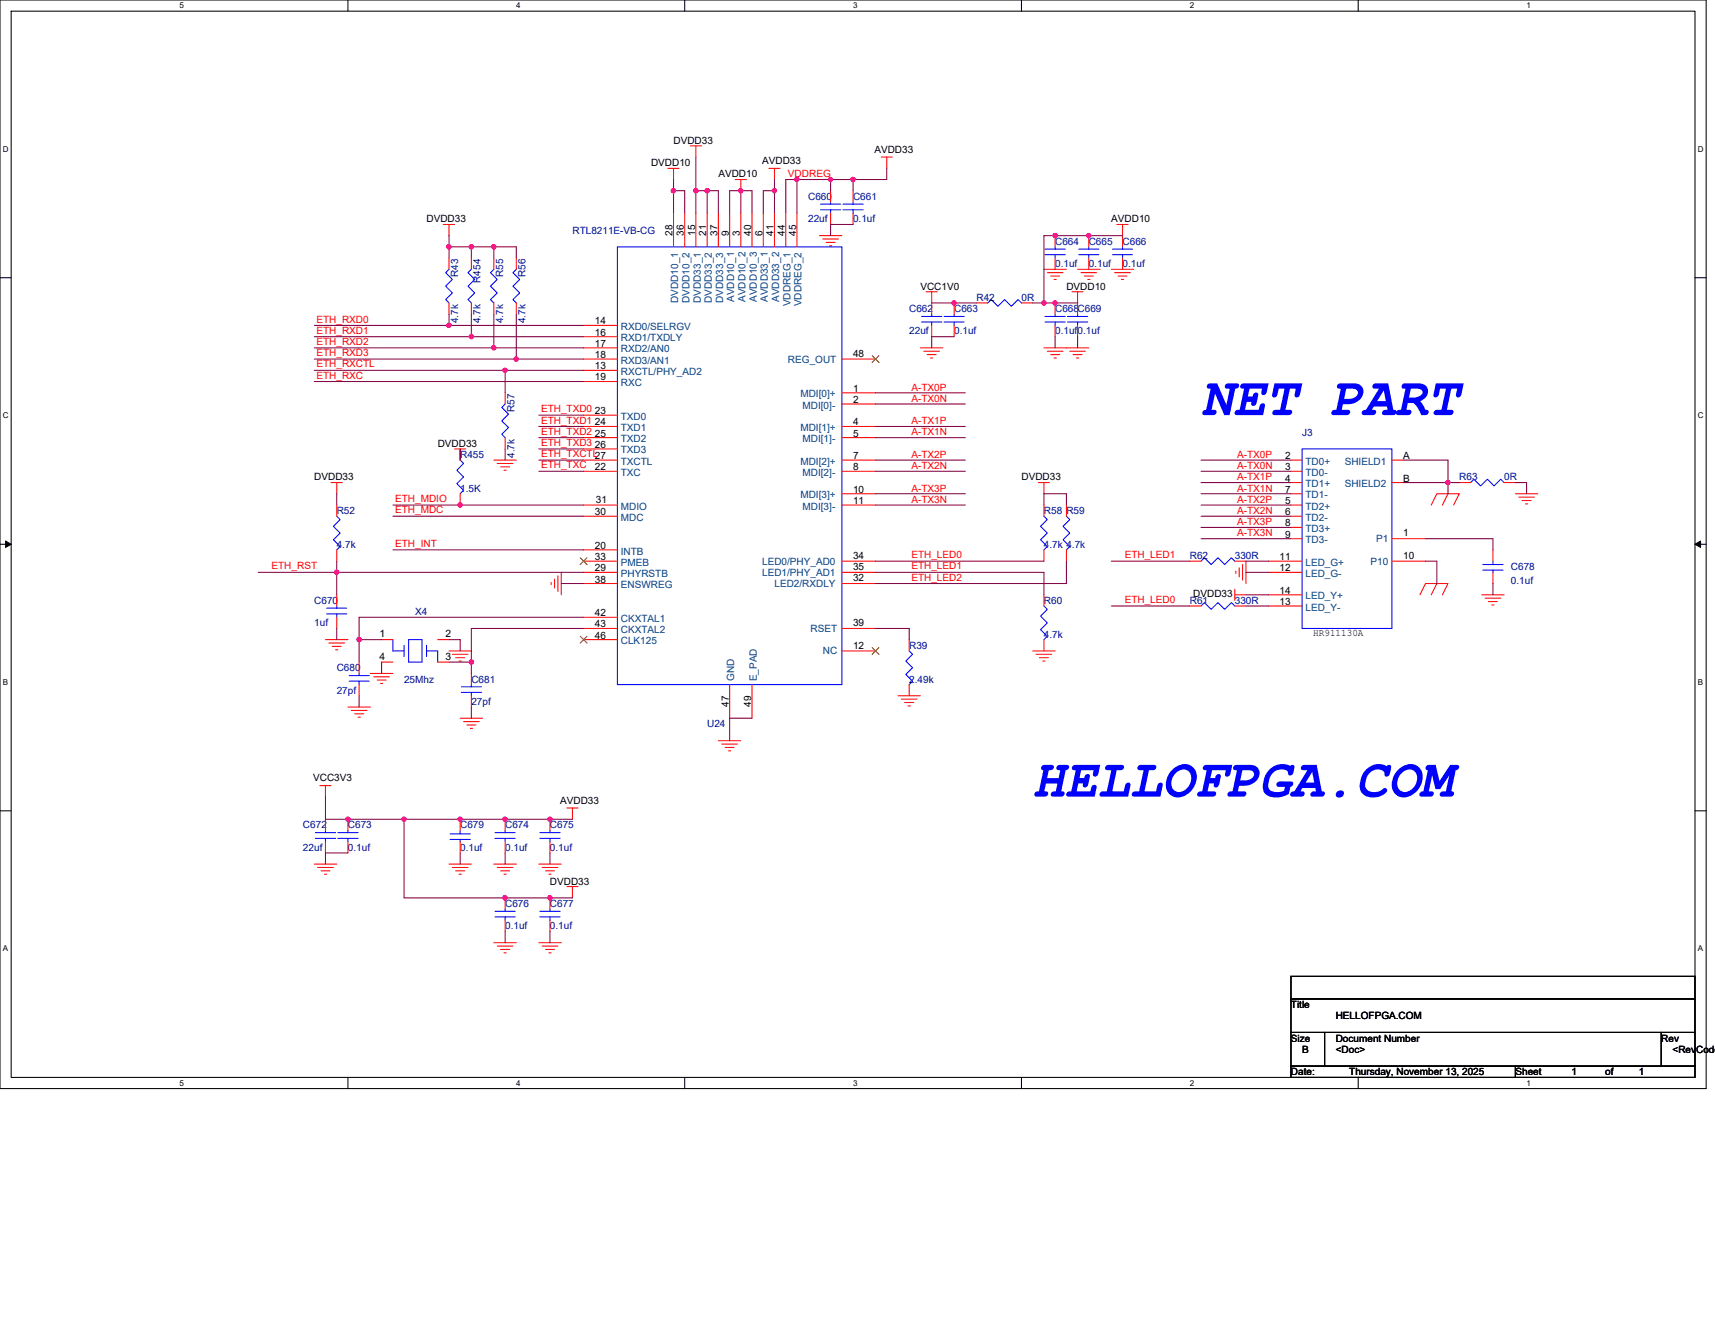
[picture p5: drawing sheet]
<svg xmlns="http://www.w3.org/2000/svg" width="279mm" height="216mm" viewBox="0 0 279 216" stroke-linecap="round" stroke-linejoin="round" font-family="sans-serif">
<path d="M0 0h278v177.4h-278zM1.8 1.8h274.3v173.8h-274.3z" fill="none" stroke="#000" stroke-width=".17"/>
<g fill="#fff">
<path d="M29.3 .2h.7v1.5h-.7z"/>
<path d="M29.3 175.7h.7v1.5h-.7z"/>
</g>
<path d="M56.7 0v1.8M56.7 175.6v1.8" fill="none" stroke="#000" stroke-width=".17"/>
<g fill="#fff">
<path d="M84.1 .2h.7v1.5h-.7z"/>
<path d="M84.1 175.7h.7v1.5h-.7z"/>
</g>
<path d="M111.5 0v1.8M111.5 175.6v1.8" fill="none" stroke="#000" stroke-width=".17"/>
<g fill="#fff">
<path d="M139 .2h.7v1.5h-.7z"/>
<path d="M139 175.7h.7v1.5h-.7z"/>
</g>
<path d="M166.4 0v1.8M166.4 175.6v1.8" fill="none" stroke="#000" stroke-width=".17"/>
<g fill="#fff">
<path d="M193.8 .2h.8v1.5h-.8z"/>
<path d="M193.8 175.7h.8v1.5h-.8z"/>
</g>
<path d="M221.3 0v1.8M221.3 175.6v1.8" fill="none" stroke="#000" stroke-width=".17"/>
<g fill="#fff">
<path d="M248.7 .2h.7v1.5h-.7z"/>
<path d="M248.7 175.7h.7v1.5h-.7z"/>
<path d="M.5 23.5h.9v1.5h-.9z"/>
<path d="M276.6 23.5h1v1.5h-1z"/>
<path d="M.5 67h.9v1.4h-.9z"/>
<path d="M276.6 67h1v1.4h-1z"/>
</g>
<path d="M0 45.3h1.8M276.1 45.3h1.9" fill="none" stroke="#000" stroke-width=".17"/>
<g fill="#fff">
<path d="M.5 110.4h.8v1.5h-.8z"/>
<path d="M276.6 110.4h.9v1.5h-.9z"/>
</g>
<path d="M0 88.7h1.8M276.1 88.7h1.9" fill="none" stroke="#000" stroke-width=".17"/>
<path d="M.9 88.2l.9 .5-.9 .5zM276.1 88.7l1-.5v1z" fill="#000" stroke="#000" stroke-width=".16"/>
<g fill="#fff">
<path d="M.5 153.8h.8v1.5h-.8z"/>
<path d="M276.6 153.8h.9v1.5h-.9z"/>
</g>
<path d="M0 132.1h1.8M276.1 132.1h1.9M210.3 159.1h65.8v3.7h-65.8zM210.3 162.8h65.8v5.4h-65.8zM210.3 168.2h5.5v5.5h-5.5zM210.3 173.7h36.6v1.9h-36.6zM215.8 168.2h54.9v5.5h-54.9zM246.9 173.7h29.2v1.9h-29.2zM270.7 168.2h5.4v5.5h-5.4z" fill="none" stroke="#000" stroke-width=".17"/>
<g fill="none" stroke="#f00" stroke-width=".17">
<path d="M72.2 36.6h1.9M73.2 36.6v1.8M108.8 27.4h1.8M109.7 27.4v1.9M109.7 34.7v5.5M111.5 34.7v5.5M112.5 23.8h1.8M113.4 23.8v1.8M113.4 34.7v5.5M115.2 34.7v5.5M117 34.7v5.5M118.9 34.7v5.5"/>
<path d="M119.8 29.3h1.8M120.7 29.3v1.8M120.7 34.7v5.5M122.5 34.7v5.5M124.4 34.7v5.5M125.3 27.4h1.8M126.2 27.4v1.9M126.2 34.7v5.5M128 34.7v5.5M129.8 34.7v5.5M133.5 38.4h3.7M134 38.9h2.6"/>
<path d="M134.6 39.5h1.5M135.3 31.1v1.8M135.3 34.7v1.9M139 31.1v1.8M139 34.7v1.9M143.6 25.6h1.8M144.5 25.6v1.8M171.9 38.4v1.8M177.4 38.4v1.8M181.9 36.6h1.9M182.9 36.6v3.6M73.2 49.4v1.8"/>
<path d="M73.2 42.1v1.8M76.8 49.4v1.8M76.8 42.1v1.8M80.5 49.4v1.8M80.5 42.1v1.8M84.1 49.4v1.8M84.1 42.1v1.8M95.1 53h5.5M95.1 54.9h5.5M95.1 56.7h5.5M95.1 58.5h5.5M135.1 40h.4"/>
<path d="M137.2 58.5h5.4M149.9 56.7h3.7M150.5 57.2h2.6M150.9 47.5h1.8M151 57.8h1.5M151.6 58.3h.4M151.8 53v1.9M151.8 47.5v3.7M155.4 49.4v1.8M155.4 53v1.9M159.1 49.4h1.8M166.4 49.4h1.8"/>
<path d="M170.1 43.9h3.6M170.1 56.7h7.3M170.6 44.4h2.6M170.6 57.2h2.6M171.2 45h1.4M171.2 57.8h1.4M171.7 45.5h.4M171.7 58.3h.4M171.9 42.1v1.8M171.9 49.4v1.8M171.9 53v1.9M174.3 57.2h2.5"/>
<path d="M174.6 47.5h1.9M174.8 57.8h1.5M175.4 58.3h.3M175.6 47.5v3.7M175.6 53v1.9M175.6 43.9h3.6M176.1 44.4h2.6M176.7 45h1.4M177.2 45.5h.4M177.4 42.1v1.8M181 43.9h3.7M181.6 44.4h2.6"/>
<path d="M182.1 45h1.5M182.7 45.5h.3M182.9 42.1v1.8M53.9 78.6h1.9M54.9 78.6v1.9M74.1 73.2h1.8M75 73.2v1.8zM80.5 75h3.6M81 75.5h2.6M81.6 76.1h1.4M82.1 76.6h.4M82.3 71.3v1.9"/>
<path d="M82.3 64v1.8M95.1 60.3h5.5M95.1 62.2h5.5M95.1 67.6h5.5M95.1 69.5h5.5M95.1 71.3h5.5M95.1 73.2h5.5M95.1 75h5.5M95.1 76.8h5.5M137.2 64h5.4M137.2 65.8h5.4M137.2 69.5h5.4"/>
<path d="M137.2 71.3h5.4M137.2 75h5.4M137.2 76.8h5.4M169.2 78.6h1.8M170.1 78.6v1.9M210.3 75h1.8M210.3 76.8h1.8M210.3 78.6h1.8M226.8 75h1.8M226.8 78.6h1.8M237.7 78.6h1.9M245 78.6h1.9"/>
<path d="M54.9 82.3v1.8M54.9 89.6v1.8M54.9 96.9v1.8M75 80.5v1.8M89.8 94.9v.4M90.3 94.4v1.4M90.9 93.8v2.6M91.4 93.3v3.6M95.1 82.3h5.5M95.1 84.1h5.5M95.1 89.6h5.5M95.1 91.4h5.5"/>
<path d="M95.1 93.3h5.5M95.1 95.1h5.5M137.2 80.5h5.4M137.2 82.3h5.4M137.2 91.4h5.4M137.2 93.3h5.4M137.2 95.1h5.4M170.1 82.3v1.8M170.1 89.6v1.8M170.1 96.9v1.8M173.7 82.3v1.8M173.7 89.6v1.8"/>
<path d="M193.8 98.7h1.9M193.8 91.4h1.9M201.2 91.4h1.8v3.7M201.2 96.9h1.8M201.2 96v1.8M201.2 98.7h1.8M201.3 93.1v.4M201.9 92.5v1.5M202.4 92v2.5M206.7 91.4h5.4M206.7 93.3h5.4M206.7 98.7h5.4"/>
<path d="M206.7 96.9h5.4M210.3 84.1h1.8M210.3 85.9h1.8M210.3 87.8h1.8M210.3 80.5h1.8M210.3 82.3h1.8M226.8 87.8h5.4M226.8 91.4h5.4M231.3 96.9l.9-1.8h3.7l-.9 1.8M233.2 82.3l.9-1.8h3.6l-.9 1.8M234.1 95.1l-.9 1.8M235.9 80.5l-.9 1.8"/>
<path d="M241.4 96.9h3.6M241.9 97.5h2.6M242.5 98h1.4M243 98.6h.4M243.2 93.3v1.8M243.2 89.6v1.8M246.9 80.5h3.6M247.4 81h2.6M248 81.6h1.4M248.5 82.1h.4M53 104.2h3.7M53.6 104.8h2.5"/>
<path d="M54.1 105.3h1.5M54.7 105.9h.3M54.9 100.6v1.8M56.7 115.2h3.6M57.2 115.8h2.6M57.8 116.3h1.4M58.3 116.9h.4M58.5 107.9v1.8M58.5 111.5v1.9M60.3 109.7h3.7M60.9 110.3h2.6M61.4 110.8h1.5"/>
<path d="M62 111.4h.4M62.2 104.2h1.8M62.2 107.9h1.8M71.3 104.2h1.9M71.3 107.9h1.9M73.2 106.1h3.6M73.7 106.6h2.5M74.2 107.2h1.5M74.8 107.7h.4M75 117h3.6M75.5 117.6h2.6M76.1 118.1h1.4"/>
<path d="M76.6 118.7h.4M76.8 109.7v1.8M76.8 113.4v1.8M95.1 100.6h5.5M95.1 102.4h5.5M95.1 104.2h5.5M118.9 111.5v5.5M122.5 111.5v5.5M137.2 102.4h5.4M137.2 106.1h5.4M146.3 113.4h3.6M146.9 113.9h2.5"/>
<path d="M147.4 114.5h1.5M147.9 115h.4M148.1 104.2v1.9M148.1 111.5v1.9M168.2 106.1h3.7M168.8 106.6h2.5M169.3 107.2h1.5M169.9 107.7h.3M170.1 104.2v1.9M52.1 128h1.8M53 128v1.8M53 133.5v1.8"/>
<path d="M53 137.2v1.8M56.7 133.5v1.8M56.7 137.2v1.8M75 137.2v1.8M75 133.5v1.8M82.3 133.5v1.8M82.3 137.2v1.8M89.6 133.5v1.8M89.6 137.2v1.8M92.4 131.7h1.8M93.3 131.7v1.8M117 120.7h3.7"/>
<path d="M117.6 121.2h2.5M118.1 121.8h1.5M118.7 122.3h.3M51.2 140.8h3.7M51.8 141.4h2.5M52.3 141.9h1.5M52.9 142.5h.3M73.2 140.8h3.6M73.7 141.4h2.5M74.2 141.9h1.5M74.8 142.5h.4M80.5 140.8h3.6"/>
<path d="M80.5 153.6h3.6M81 141.4h2.6M81 154.2h2.6M81.6 141.9h1.4M81.6 154.7h1.4M82.1 142.5h.4M82.1 155.3h.4M82.3 146.3v1.8M82.3 149.9v1.9M87.8 140.8h3.6M87.8 153.6h3.6M88.3 141.4h2.6"/>
<path d="M88.3 154.2h2.6M88.9 141.9h1.4M88.9 154.7h1.4M89.4 142.5h.4M89.4 155.3h.4M89.6 146.3v1.8M89.6 149.9v1.9M92.4 144.5h1.8M93.3 144.5v1.8"/>
</g>
<g fill="none" stroke="#00f" stroke-width=".17">
<path d="M133.7 34.2h3.3M133.7 33.3h3.3M135.3 32.9v.4M135.3 34.2v.5M137.3 34.2h3.3M137.3 33.3h3.3M139 32.9v.4M139 34.2v.5M73.2 43.9l-.6 .5 1.1 1.1-1.1 1.1 1.1 1.1-1.1 1.1 .6 .6M76.8 43.9l-.6 .5 1.1 1.1-1.1 1.1 1.1 1.1-1.1 1.1 .6 .6M80.5 43.9l-.6 .5 1.1 1.1-1.1 1.1 1.1 1.1-1.1 1.1 .6 .6M84.1 43.9l-.5 .5 1.1 1.1-1.1 1.1 1.1 1.1-1.1 1.1 .5 .6"/>
<path d="M100.6 40.2h36.6v71.3h-36.6zM150.1 52.5h3.3M150.1 51.6h3.3M151.8 51.2v.4M151.8 52.5v.5M153.8 52.5h3.3M153.8 51.6h3.3M155.4 51.2v.4M155.4 52.5v.5M160.9 49.4l.6-.6 1.1 1.1 1.1-1.1 1.1 1.1 1.1-1.1 .5 .6M170.2 41.5h3.3M170.2 40.6h3.3"/>
<path d="M170.2 52.5h3.3M170.2 51.6h3.3M171.9 40.2v.4M171.9 41.5v.6M171.9 51.2v.4M171.9 52.5v.5M173.9 52.5h3.3M173.9 51.6h3.3M175.6 51.2v.4M175.6 52.5v.5M175.7 41.5h3.3M175.7 40.6h3.3"/>
<path d="M177.4 40.2v.4M177.4 41.5v.6M181.2 41.5h3.3M181.2 40.6h3.3M182.9 40.2v.4M182.9 41.5v.6M75 75l.5 .5-1.1 1.1 1.1 1.1-1.1 1.1 1.1 1.1-.5 .6M82.3 65.8l-.6 .6 1.1 1.1-1.1 1.1 1.1 1.1-1.1 1.1 .6 .5M212.1 73.2h14.7v29.2h-14.7zM239.6 78.6l.5-.5 1.1 1.1 1.1-1.1 1.1 1.1 1.1-1.1 .5 .5M53.2 99.1h3.3M54.9 84.1l.5 .6-1.1 1.1 1.1 1.1-1.1 1 1.1 1.1-.5 .6"/>
<path d="M54.9 98.7v.4M170.1 84.1l.5 .6-1.1 1.1 1.1 1.1-1.1 1 1.1 1.1-.5 .6M170.1 98.7l.5 .6-1.1 1.1 1.1 1.1-1.1 1.1 1.1 1.1-.5 .5M173.7 84.1l.6 .6-1.1 1.1 1.1 1.1-1.1 1 1.1 1.1-.6 .6M195.7 98.7l.5-.5 1.1 1.1 1.1-1.1 1.1 1.1 1.1-1.1 .6 .5M195.7 91.4l.5-.5 1.1 1.1 1.1-1.1 1.1 1.1 1.1-1.1 .6 .5M241.6 92h3.3M241.6 92.9h3.3M243.2 92.9v.4M243.2 91.4v.6M53.2 100h3.3M54.9 100v.6"/>
<path d="M56.9 111h3.3M56.9 110.1h3.3M58.5 109.7v.4M58.5 111v.5M64 104.2v1.9h1.8M65.8 105.2v1.8M66.6 104.2h2.1v3.7h-2.1zM69.5 106.1h1.8v1.8M69.5 105.2v1.8M75.2 112.8h3.2M75.2 111.9h3.2M76.8 111.5v.4"/>
<path d="M76.8 112.8v.6M148.1 106.1l.6 .5-1.1 1.1 1.1 1.1-1.1 1.1 1.1 1.1-.6 .5M51.4 136.6h3.3M51.4 135.7h3.3M53 135.3v.4M53 136.6v.6M55 136.6h3.3M55 135.7h3.3M56.7 135.3v.4M56.7 136.6v.6M73.3 135.9h3.3M73.3 136.8h3.3"/>
<path d="M75 136.8v.4M75 135.3v.6M80.6 136.6h3.3M80.6 135.7h3.3M82.3 135.3v.4M82.3 136.6v.6M87.9 136.6h3.3M87.9 135.7h3.3M89.6 135.3v.4M89.6 136.6v.6M80.6 149.4h3.3M80.6 148.5h3.3"/>
<path d="M82.3 148.1v.4M82.3 149.4v.5M87.9 149.4h3.3M87.9 148.5h3.3M89.6 148.1v.4M89.6 149.4v.5"/>
</g>
<path d="M142.1 58l1.1 1.1M143.2 58l-1.1 1.1M94.5 90.9l1.2 1.1M95.6 90.9l-1.1 1.1M94.5 103.7l1.2 1.1M95.6 103.7l-1.1 1.1M142.1 105.5l1.1 1.1M143.2 105.5l-1.1 1.1" fill="none" stroke="#804000" stroke-width=".16"/>
<g fill="none" stroke="#800040" stroke-width=".17">
<path d="M73.2 38.4v1.8M109.7 31.1v3.6M109.7 29.3v1.8M109.7 31.1h1.8v3.6M113.4 25.6v5.5M113.4 31.1h1.8M113.4 31.1v3.6M115.2 31.1v3.6M115.2 31.1h1.8v3.6M120.7 31.1h-1.8v3.6M120.7 31.1v3.6M120.7 31.1h1.8v3.6"/>
<path d="M126.2 29.3v1.8M126.2 31.1h-1.8v3.6M126.2 31.1v3.6M129.8 29.3h-1.8v5.4M129.8 29.3v5.4M129.8 29.3h5.5M135.3 29.3v1.8M135.3 29.3h3.7M139 29.3v1.8M139 36.6h-3.7v1.8M144.5 27.4v1.9h-5.5M182.9 38.4h-12.8v11"/>
<path d="M51.2 58.5h32.9M51.2 54.9h25.6M51.2 53h22M51.2 56.7h29.3M73.2 53h21.9M73.2 51.2v1.8M73.2 40.2v1.9M73.2 40.2h3.6M76.8 54.9h18.3M76.8 40.2v1.9M76.8 51.2v3.7M76.8 40.2h3.7"/>
<path d="M80.5 56.7h14.6M80.5 40.2v1.9M80.5 51.2v5.5M80.5 40.2h3.6v1.9M84.1 58.5h11M84.1 51.2v7.3M151.8 49.4h7.3M155.4 54.9h-3.6v1.8M168.2 49.4h1.9M170.1 49.4h5.5M171.9 54.9v1.8M175.6 54.9v1.8"/>
<path d="M51.2 60.3h31.1M51.2 62.2h43.9M75 73.2v1.8M82.3 60.3v3.7M82.3 60.3h12.8M82.3 73.2v1.8M87.8 67.6h7.3M87.8 69.5h7.3M87.8 71.3h7.3M87.8 73.2h7.3M87.8 75h7.3M87.8 76.8h7.3"/>
<path d="M142.6 64h14.7M142.6 65.8h14.7M142.6 69.5h14.7M142.6 71.3h14.7M142.6 75h14.7M142.6 76.8h14.7M195.7 75h14.6M195.7 76.8h14.6M195.7 78.6h14.6M228.6 75h7.3v3.6M228.6 78.6h7.3M235.9 78.6h1.8"/>
<path d="M235.9 78.6v1.9M246.9 78.6h1.8v1.9M42.1 93.3h12.8M54.9 91.4v1.9M54.9 93.3v3.6M54.9 80.5v1.8M54.9 93.3h40.2M64 84.1h31.1M64 82.3h31.1M64 89.6h31.1M91.4 95.1h3.7M142.6 91.4h27.5"/>
<path d="M142.6 82.3h14.7M142.6 93.3h27.5v3.6M142.6 80.5h14.7M170.1 82.3v-1.8h3.6v1.8M173.7 91.4v3.7h-31.1M181 91.4h12.8M181 98.7h12.8M195.7 82.3h14.6M195.7 84.1h14.6M195.7 85.9h14.6M195.7 87.8h14.6M195.7 80.5h14.6"/>
<path d="M203 91.4h3.7M203 93.3h3.7M203 96.9h3.7M203 98.7h3.7M232.2 87.8h11v1.8M232.2 91.4h1.9v3.7M243.2 95.1v1.8M54.9 102.4v1.8M58.5 104.2v3.7M58.5 113.4v1.8M58.5 104.2h3.7M62.2 107.9v1.8"/>
<path d="M73.2 107.9h3.6M73.2 104.2h1.8v1.9M76.8 107.9v1.8M76.8 115.2v1.8M95.1 100.6h-36.6v3.6M95.1 102.4h-18.3v5.5M122.5 117h-3.6v3.7M142.6 102.4h5.5v1.8M53 129.8v3.7h12.8M56.7 139h-3.7v1.8M65.8 133.5h27.5M65.8 133.5v12.8h27.5"/>
<path d="M75 139v1.8M82.3 139v1.8M89.6 139v1.8M82.3 151.8v1.8M89.6 151.8v1.8"/>
</g>
<g fill="#f0f" stroke="#f0f" stroke-width=".17">
<circle cx="135.3" cy="29.2" r=".35"/>
<circle cx="129.8" cy="29.2" r=".35"/>
<circle cx="139" cy="29.2" r=".35"/>
<circle cx="109.7" cy="31.1" r=".36"/>
<circle cx="113.4" cy="31.1" r=".36"/>
<circle cx="115.2" cy="31.1" r=".36"/>
<circle cx="120.7" cy="31.1" r=".36"/>
<circle cx="126.2" cy="31.1" r=".36"/>
<circle cx="170.1" cy="49.4" r=".36"/>
<circle cx="177.4" cy="38.4" r=".36"/>
<circle cx="171.9" cy="38.4" r=".35"/>
<circle cx="73.1" cy="40.2" r=".36"/>
<circle cx="76.8" cy="40.2" r=".36"/>
<circle cx="80.4" cy="40.2" r=".36"/>
<circle cx="155.4" cy="49.4" r=".36"/>
<circle cx="171.9" cy="49.4" r=".36"/>
<circle cx="73.1" cy="53" r=".36"/>
<circle cx="76.8" cy="54.8" r=".36"/>
<circle cx="80.4" cy="56.7" r=".35"/>
<circle cx="84.1" cy="58.5" r=".36"/>
<circle cx="82.3" cy="60.3" r=".36"/>
<circle cx="235.9" cy="78.6" r=".35"/>
<circle cx="75" cy="82.3" r=".36"/>
<circle cx="54.8" cy="93.2" r=".36"/>
<circle cx="58.5" cy="104.2" r=".36"/>
<circle cx="76.8" cy="107.9" r=".36"/>
<circle cx="56.7" cy="133.5" r=".35"/>
<circle cx="75" cy="133.5" r=".35"/>
<circle cx="65.8" cy="133.5" r=".35"/>
<circle cx="89.6" cy="133.5" r=".35"/>
<circle cx="82.3" cy="133.5" r=".36"/>
<circle cx="82.3" cy="146.3" r=".36"/>
<circle cx="89.6" cy="146.3" r=".36"/>
</g>
<g font-size="8.8" fill="#00f">
<text x="195.7" y="67.6">NET PART</text>
<text x="168.2" y="129.8">HELLOFPGA.COM</text>
</g>
<g font-size="1.7">
<text x="61.8" y="103.8">1</text>
<text x="61.8" y="107.5">4</text>
<text x="72.6" y="103.8">2</text>
<text x="72.6" y="107.5">3</text>
</g>
<g font-size="1.6">
<text x="109.7" y="23.4">DVDD33</text>
<text x="106.1" y="27.1">DVDD10</text>
<text x="117" y="28.9">AVDD10</text>
<text x="124.2" y="26.7">AVDD33</text>
<text x="142.5" y="24.9">AVDD33</text>
<text x="69.5" y="36.2">DVDD33</text>
<text x="109.6" y="38.4" transform="rotate(-90 109.6 38.4)">28</text>
<text x="111.4" y="38.4" transform="rotate(-90 111.4 38.4)">36</text>
<text x="113.2" y="38.4" transform="rotate(-90 113.2 38.4)">15</text>
<text x="115.1" y="38.4" transform="rotate(-90 115.1 38.4)">21</text>
<text x="116.9" y="38.4" transform="rotate(-90 116.9 38.4)">37</text>
<text x="118.7" y="38.4" transform="rotate(-90 118.7 38.4)">9</text>
<text x="120.5" y="38.4" transform="rotate(-90 120.5 38.4)">3</text>
<text x="122.4" y="38.4" transform="rotate(-90 122.4 38.4)">40</text>
<text x="124.2" y="38.4" transform="rotate(-90 124.2 38.4)">6</text>
<text x="126" y="38.4" transform="rotate(-90 126 38.4)">41</text>
<text x="127.9" y="38.4" transform="rotate(-90 127.9 38.4)">44</text>
<text x="129.7" y="38.4" transform="rotate(-90 129.7 38.4)">45</text>
<text x="181" y="36.2">AVDD10</text>
<text x="149.9" y="47.2">VCC1V0</text>
<text x="173.7" y="47.2">DVDD10</text>
<text x="96.9" y="52.9">14</text>
<text x="96.9" y="54.7">16</text>
<text x="96.9" y="56.5">17</text>
<text x="96.9" y="58.4">18</text>
<text x="139" y="58.2">48</text>
<text x="96.9" y="60.2">13</text>
<text x="96.9" y="62">19</text>
<text x="139" y="65.7">2</text>
<text x="139" y="63.8">1</text>
<text x="96.9" y="67.5">23</text>
<text x="96.9" y="69.3">24</text>
<text x="96.9" y="71.1">25</text>
<text x="139" y="71.1">5</text>
<text x="139" y="69.3">4</text>
<text x="71.3" y="72.8">DVDD33</text>
<text x="96.9" y="73">26</text>
<text x="96.9" y="76.6">22</text>
<text x="139" y="76.6">8</text>
<text x="139" y="74.8">7</text>
<text x="209.4" y="74.8">2</text>
<text x="209.4" y="76.6">3</text>
<text x="228.6" y="74.8">A</text>
<text x="51.2" y="78.3">DVDD33</text>
<text x="96.9" y="83.9">30</text>
<text x="97.1" y="81.9">31</text>
<text x="139" y="82.1">11</text>
<text x="139" y="80.3">10</text>
<text x="166.4" y="78.3">DVDD33</text>
<text x="209.4" y="78.5">4</text>
<text x="209.4" y="83.9">6</text>
<text x="209.4" y="80.3">7</text>
<text x="209.4" y="82.1">5</text>
<text x="228.6" y="78.5">B</text>
<text x="96.9" y="89.4">20</text>
<text x="209.4" y="85.8">8</text>
<text x="209.4" y="87.6">9</text>
<text x="228.6" y="87.4">1</text>
<text x="96.9" y="91.3">33</text>
<text x="96.9" y="93.1">29</text>
<text x="96.9" y="94.9">38</text>
<text x="139" y="94.7">32</text>
<text x="139" y="91.1">34</text>
<text x="139" y="92.9">35</text>
<text x="208.5" y="91.3">11</text>
<text x="208.5" y="93.1">12</text>
<text x="228.6" y="91.1">10</text>
<text x="96.9" y="100.4">42</text>
<text x="194.4" y="97.3">DVDD33</text>
<text x="208.5" y="98.6">13</text>
<text x="208.5" y="96.8">14</text>
<text x="96.9" y="102.2">43</text>
<text x="96.9" y="104.1">46</text>
<text x="139" y="102.1">39</text>
<text x="139" y="105.7">12</text>
<text x="214" y="103.7">HR911130A</text>
<text x="118.7" y="115.2" transform="rotate(-90 118.7 115.2)">47</text>
<text x="122.4" y="115.2" transform="rotate(-90 122.4 115.2)">49</text>
<text x="51" y="127.3">VCC3V3</text>
<text x="91.2" y="131">AVDD33</text>
<text x="89.6" y="144.1">DVDD33</text>
<text x="210.3" y="164.2">Title</text>
<text x="217.6" y="166.1">HELLOFPGA.COM</text>
<text x="210.3" y="169.7">Size</text>
<text x="212.1" y="171.6">B</text>
<text x="217.6" y="169.7">Document Number</text>
<text x="217.6" y="171.6">&lt;Doc&gt;</text>
<text x="270.7" y="169.7">Rev</text>
<text x="272.5" y="171.6">&lt;RevCode</text>
<text x="210.3" y="175.2">Date:</text>
<text x="219.8" y="175.2">Thursday, November 13, 2025</text>
<text x="246.9" y="175.2">Sheet</text>
<text x="256" y="175.2">1</text>
<text x="261.5" y="175.2">of</text>
<text x="267" y="175.2">1</text>
</g>
<g font-size="1.6" fill="#f00">
<text x="128.4" y="28.9">VDDREG</text>
<text x="51.6" y="52.6">ETH_RXD0</text>
<text x="51.6" y="54.4">ETH_RXD1</text>
<text x="51.6" y="56.2">ETH_RXD2</text>
<text x="51.6" y="58">ETH_RXD3</text>
<text x="51.6" y="59.9">ETH_RXCTL</text>
<text x="51.6" y="61.7">ETH_RXC</text>
<text x="148.5" y="63.6">A-TX0P</text>
<text x="148.5" y="65.5">A-TX0N</text>
<text x="88.1" y="67.2">ETH_TXD0</text>
<text x="88.1" y="69">ETH_TXD1</text>
<text x="88.1" y="70.8">ETH_TXD2</text>
<text x="148.5" y="69.1">A-TX1P</text>
<text x="148.5" y="71">A-TX1N</text>
<text x="88.1" y="72.7">ETH_TXD3</text>
<text x="88.1" y="74.5">ETH_TXCTL27</text>
<text x="88.1" y="76.3">ETH_TXC</text>
<text x="148.5" y="74.6">A-TX2P</text>
<text x="148.5" y="76.4">A-TX2N</text>
<text x="201.5" y="74.6">A-TX0P</text>
<text x="201.5" y="76.4">A-TX0N</text>
<text x="64.4" y="81.8">ETH_MDIO</text>
<text x="64.4" y="83.7">ETH_MDC</text>
<text x="148.5" y="80.1">A-TX3P</text>
<text x="148.5" y="81.9">A-TX3N</text>
<text x="201.5" y="78.3">A-TX1P</text>
<text x="201.5" y="80.1">A-TX1N</text>
<text x="201.5" y="81.9">A-TX2P</text>
<text x="201.5" y="83.8">A-TX2N</text>
<text x="64.4" y="89.1">ETH_INT</text>
<text x="201.5" y="85.6">A-TX3P</text>
<text x="201.5" y="87.4">A-TX3N</text>
<text x="44.2" y="92.8">ETH_RST</text>
<text x="148.5" y="91">ETH_LED0</text>
<text x="148.5" y="92.8">ETH_LED1</text>
<text x="148.5" y="94.6">ETH_LED2</text>
<text x="183.2" y="91">ETH_LED1</text>
<text x="183.2" y="98.3">ETH_LED0</text>
</g>
<g font-size="1.6" fill="#000080">
<text x="131.7" y="32.6">C660</text>
<text x="139" y="32.6">C661</text>
<text x="93.3" y="38.1">RTL8211E-VB-CG</text>
<text x="131.7" y="36.2">22uf</text>
<text x="139" y="36.2">0.1uf</text>
<text x="171.9" y="39.9">C664</text>
<text x="177.4" y="39.9">C665</text>
<text x="182.9" y="39.9">C666</text>
<text x="74.7" y="45.2" transform="rotate(-90 74.7 45.2)">R43</text>
<text x="78.3" y="46.1" transform="rotate(-90 78.3 46.1)">R454</text>
<text x="82" y="45.2" transform="rotate(-90 82 45.2)">R55</text>
<text x="85.6" y="45.2" transform="rotate(-90 85.6 45.2)">R56</text>
<text x="171.9" y="43.5">0.1uf</text>
<text x="177.4" y="43.5">0.1uf</text>
<text x="182.9" y="43.5">0.1uf</text>
<text x="74.7" y="52.7" transform="rotate(-90 74.7 52.7)">4.7k</text>
<text x="78.3" y="52.7" transform="rotate(-90 78.3 52.7)">4.7k</text>
<text x="82" y="52.7" transform="rotate(-90 82 52.7)">4.7k</text>
<text x="85.6" y="52.7" transform="rotate(-90 85.6 52.7)">4.7k</text>
<text x="148.1" y="50.8">C662</text>
<text x="155.4" y="50.8">C663</text>
<text x="159.1" y="49">R42</text>
<text x="166.4" y="49">0R</text>
<text x="171.9" y="50.8">C668C669</text>
<text x="148.1" y="54.5">22uf</text>
<text x="155.4" y="54.5">0.1uf</text>
<text x="171.9" y="54.5">0.1uf0.1uf</text>
<text x="83.8" y="67.1" transform="rotate(-90 83.8 67.1)">R57</text>
<text x="212.1" y="71">J3</text>
<text x="75" y="74.6">R455</text>
<text x="83.8" y="74.6" transform="rotate(-90 83.8 74.6)">4.7k</text>
<text x="54.9" y="83.8">R52</text>
<text x="75" y="80.1">1.5K</text>
<text x="170.1" y="83.8">R58 R59</text>
<text x="237.7" y="78.3">R63</text>
<text x="245" y="78.3">0R</text>
<text x="54.9" y="89.3">4.7k</text>
<text x="170.1" y="89.3">4.7k 4.7k</text>
<text x="193.8" y="91.1">R62</text>
<text x="201.2" y="91.1">330R</text>
<text x="246.1" y="92.9">C678</text>
<text x="246.1" y="95.1">0.1uf</text>
<text x="51.2" y="98.4">C670</text>
<text x="67.6" y="100.2">X4</text>
<text x="170.1" y="98.4">R60</text>
<text x="193.8" y="98.4">R61</text>
<text x="201.2" y="98.4">330R</text>
<text x="51.2" y="102.1">1uf</text>
<text x="148.1" y="105.7">R39</text>
<text x="170.1" y="103.9">4.7k</text>
<text x="54.9" y="109.4">C680</text>
<text x="54.9" y="113">27pf</text>
<text x="65.8" y="111.2">25Mhz</text>
<text x="76.8" y="111.2">C681</text>
<text x="148.1" y="111.2">2.49k</text>
<text x="76.8" y="114.9">27pf</text>
<text x="115.2" y="118.5">U24</text>
<text x="49.4" y="135">C672</text>
<text x="56.7" y="135">C673</text>
<text x="75" y="135">C679</text>
<text x="82.3" y="135">C674</text>
<text x="89.6" y="135">C675</text>
<text x="49.4" y="138.6">22uf</text>
<text x="56.7" y="138.6">0.1uf</text>
<text x="75" y="138.6">0.1uf</text>
<text x="82.3" y="138.6">0.1uf</text>
<text x="89.6" y="138.6">0.1uf</text>
<text x="82.3" y="147.8">C676</text>
<text x="89.6" y="147.8">C677</text>
<text x="82.3" y="151.4">0.1uf</text>
<text x="89.6" y="151.4">0.1uf</text>
</g>
<g font-size="1.6" fill="#004080">
<text x="101.1" y="53.8">RXD0/SELRGV</text>
<text x="110.5" y="49.4" transform="rotate(-90 110.5 49.4)">DVDD10_1</text>
<text x="112.3" y="49.4" transform="rotate(-90 112.3 49.4)">DVDD10_2</text>
<text x="114.2" y="49.4" transform="rotate(-90 114.2 49.4)">DVDD33_1</text>
<text x="116" y="49.4" transform="rotate(-90 116 49.4)">DVDD33_2</text>
<text x="117.8" y="49.4" transform="rotate(-90 117.8 49.4)">DVDD33_3</text>
<text x="119.6" y="49.2" transform="rotate(-90 119.6 49.2)">AVDD10_1</text>
<text x="121.5" y="49.2" transform="rotate(-90 121.5 49.2)">AVDD10_2</text>
<text x="123.3" y="49.2" transform="rotate(-90 123.3 49.2)">AVDD10_3</text>
<text x="125.1" y="49.2" transform="rotate(-90 125.1 49.2)">AVDD33_1</text>
<text x="127" y="49.2" transform="rotate(-90 127 49.2)">AVDD33_2</text>
<text x="128.8" y="49.9" transform="rotate(-90 128.8 49.9)">VDDREG_1</text>
<text x="130.6" y="49.9" transform="rotate(-90 130.6 49.9)">VDDREG_2</text>
<text x="101.1" y="55.6">RXD1/TXDLY</text>
<text x="101.1" y="57.4">RXD2/AN0</text>
<text x="101.1" y="59.3">RXD3/AN1</text>
<text x="128.4" y="59.1">REG_OUT</text>
<text x="101.1" y="61.1">RXCTL/PHY_AD2</text>
<text x="101.1" y="62.9">RXC</text>
<text x="130.4" y="64.7">MDI[0]+</text>
<text x="101.1" y="68.4">TXD0</text>
<text x="101.1" y="70.2">TXD1</text>
<text x="130.4" y="70.2">MDI[1]+</text>
<text x="130.7" y="66.6">MDI[0]-</text>
<text x="101.1" y="72.1">TXD2</text>
<text x="101.1" y="73.9">TXD3</text>
<text x="101.1" y="75.7">TXCTL</text>
<text x="101.1" y="77.6">TXC</text>
<text x="130.4" y="75.7">MDI[2]+</text>
<text x="130.7" y="72.1">MDI[1]-</text>
<text x="130.7" y="77.6">MDI[2]-</text>
<text x="212.7" y="75.7">TD0+</text>
<text x="212.7" y="77.6">TD0-</text>
<text x="219.1" y="75.7">SHIELD1</text>
<text x="101.1" y="83">MDIO</text>
<text x="130.4" y="81.2">MDI[3]+</text>
<text x="130.7" y="83">MDI[3]-</text>
<text x="212.7" y="79.4">TD1+</text>
<text x="212.7" y="81.2">TD1-</text>
<text x="212.7" y="83">TD2+</text>
<text x="219.1" y="79.4">SHIELD2</text>
<text x="101.1" y="84.9">MDC</text>
<text x="212.7" y="84.9">TD2-</text>
<text x="212.7" y="86.7">TD3+</text>
<text x="212.7" y="88.5">TD3-</text>
<text x="224.2" y="88.3">P1</text>
<text x="101.1" y="90.4">INTB</text>
<text x="101.1" y="92.2">PMEB</text>
<text x="101.1" y="94">PHYRSTB</text>
<text x="101.1" y="95.8">ENSWREG</text>
<text x="124.2" y="92">LED0/PHY_AD0</text>
<text x="124.2" y="93.8">LED1/PHY_AD1</text>
<text x="126.2" y="95.7">LED2/RXDLY</text>
<text x="212.7" y="92.2">LED_G+</text>
<text x="212.7" y="94">LED_G-</text>
<text x="223.3" y="92">P10</text>
<text x="101.1" y="101.3">CKXTAL1</text>
<text x="212.7" y="99.5">LED_Y-</text>
<text x="212.7" y="97.7">LED_Y+</text>
<text x="101.1" y="103.1">CKXTAL2</text>
<text x="101.1" y="105">CLK125</text>
<text x="132" y="103">RSET</text>
<text x="134" y="106.6">NC</text>
<text x="119.6" y="111" transform="rotate(-90 119.6 111)">GND</text>
<text x="123.3" y="111" transform="rotate(-90 123.3 111)">E_PAD</text>
</g>
<g font-size="1.3">
<text x="29.3" y="1.4">5</text>
<text x="84.1" y="1.4">4</text>
<text x="139" y="1.4">3</text>
<text x="193.8" y="1.4">2</text>
<text x="248.7" y="1.4">1</text>
<text x=".5" y="24.7">D</text>
<text x="276.6" y="24.7">D</text>
<text x=".5" y="68.2">C</text>
<text x="276.6" y="68.2">C</text>
<text x=".5" y="111.6">B</text>
<text x="276.6" y="111.6">B</text>
<text x=".5" y="155">A</text>
<text x="276.6" y="155">A</text>
<text x="29.3" y="176.9">5</text>
<text x="84.1" y="176.9">4</text>
<text x="139" y="176.9">3</text>
<text x="193.8" y="176.9">2</text>
<text x="248.7" y="176.9">1</text>
</g>
</svg>
